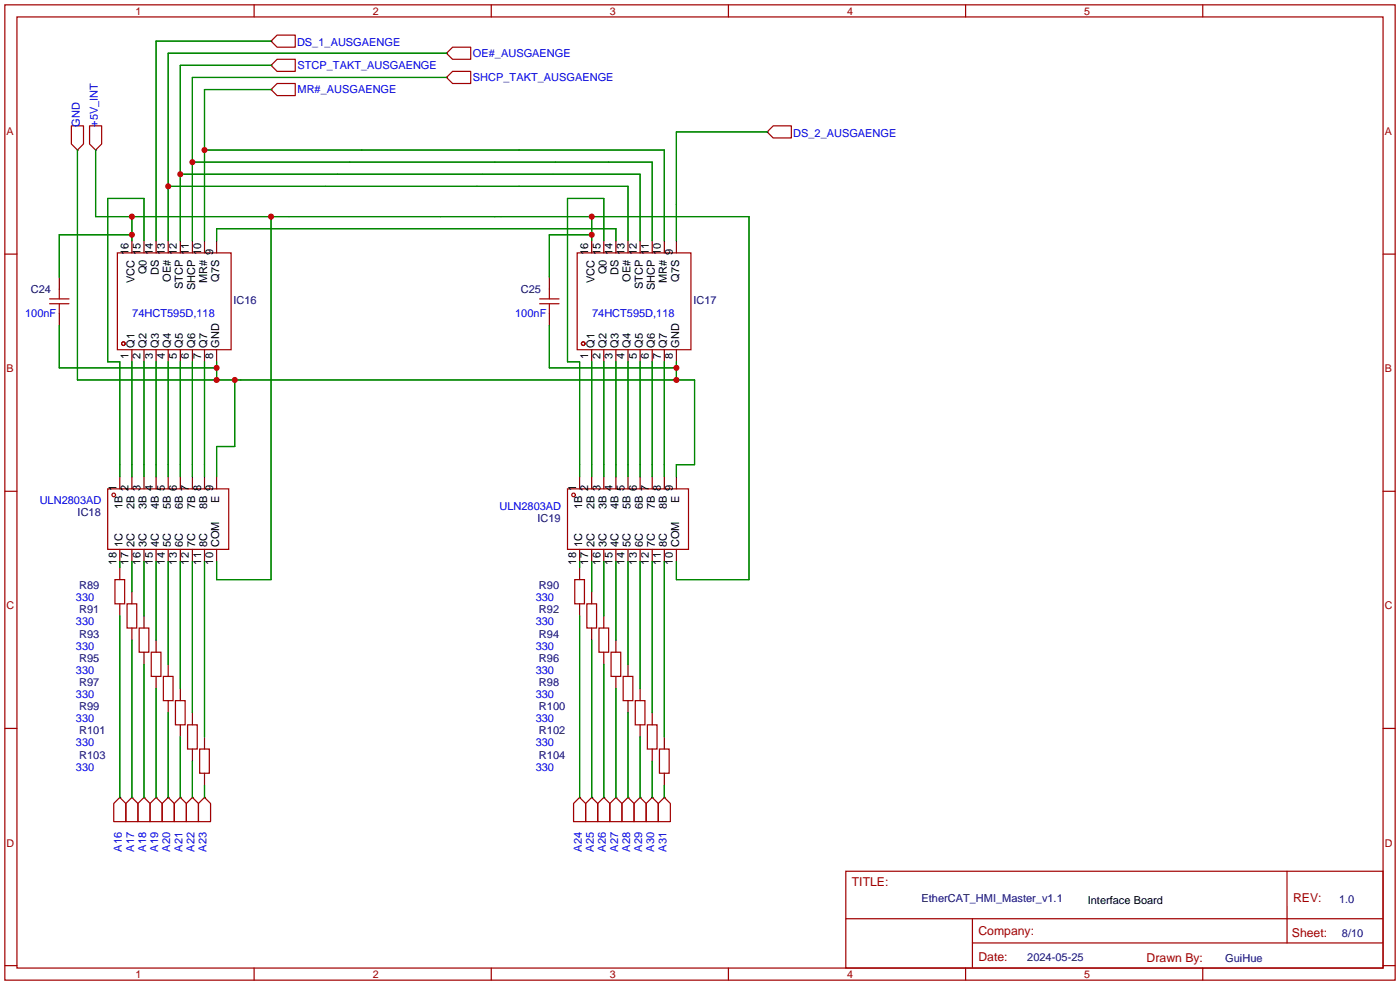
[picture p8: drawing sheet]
<svg xmlns="http://www.w3.org/2000/svg" width="294mm" height="207mm" viewBox="0 0 294 207" stroke-linecap="round" stroke-linejoin="round" font-family="sans-serif">
<g fill="none" stroke="#a10000" stroke-width=".25">
<path d="M1 1h291.9v204.7h-291.9zM3.6 3.6h286.7v199.6h-286.7zM53.3 1v2.6M56.9 13.7l1.3-1.3h3.8v2.6h-3.8zM58.2 7.4h3.8v2.5h-3.8l-1.3-1.3zM58.2 17.5h3.8v2.6h-3.8l-1.3-1.3zM93.7 11.2l1.3-1.3h3.8v2.5h-3.8zM93.7 16.3l1.3-1.3h3.8v2.5h-3.8zM103.1 1v2.6M152.9 1v2.6M202.7 1v2.6M252.5 1v2.6"/>
<path d="M15 26.4h2.5v3.8l-1.2 1.3-1.3-1.3zM18.8 26.4h2.5v3.8l-1.2 1.3-1.3-1.3zM162.3 26.4h3.8v2.6h-3.8l-1.3-1.3zM1 53.3h2.6M24.6 53.1h23.9v20.3h-23.9zM121.2 53.1h23.8v20.3h-23.8zM290.3 53.3h2.6M10.4 62.7h4.1M10.4 63.8h4.1M12.4 60.7v2M12.4 63.8v2M113.3 62.7h4"/>
<path d="M113.3 63.8h4M115.3 60.7v2M115.3 63.8v2M1 103.1h2.6M22.6 102.6h25.4v12.7h-25.4zM119.1 102.6h25.4v12.7h-25.4zM290.3 103.1h2.6M24.1 121.7h2.1v5h-2.1zM26.7 126.7h2v5.1h-2zM29.2 131.8h2v5.1h-2zM31.7 136.9h2.1v5.1h-2.1zM120.6 121.7h2.1v5h-2.1z"/>
<path d="M123.2 126.7h2v5.1h-2zM125.7 131.8h2.1v5.1h-2.1zM128.3 136.9h2v5.1h-2zM1 152.9h2.6M34.3 142h2v5.1h-2zM36.8 147.1h2.1v5h-2.1zM39.4 152.1h2v5.1h-2zM41.9 157.2h2v5.1h-2zM130.8 142h2v5.1h-2zM133.3 147.1h2.1v5h-2.1zM135.9 152.1h2v5.1h-2zM138.4 157.2h2.1v5.1h-2.1z"/>
<path d="M290.3 152.9h2.6M25.1 167.4l1.3 1.3v3.8h-2.5v-3.8zM26.4 168.7l1.3-1.3 1.3 1.3v3.8h-2.6zM30.2 167.4l1.3 1.3v3.8h-2.5v-3.8zM32.8 167.4l1.2 1.3v3.8h-2.5v-3.8zM35.3 167.4l1.3 1.3v3.8h-2.6v-3.8zM37.8 167.4l1.3 1.3v3.8h-2.5v-3.8zM39.1 168.7l1.3-1.3 1.3 1.3v3.8h-2.6zM42.9 167.4l1.3 1.3v3.8h-2.5v-3.8zM120.4 168.7l1.3-1.3 1.2 1.3v3.8h-2.5zM124.2 167.4l1.3 1.3v3.8h-2.6v-3.8zM125.5 168.7l1.2-1.3 1.3 1.3v3.8h-2.5z"/>
<path d="M128 168.7l1.3-1.3 1.3 1.3v3.8h-2.6zM130.6 168.7l1.2-1.3 1.3 1.3v3.8h-2.5zM133.1 168.7l1.3-1.3 1.2 1.3v3.8h-2.5zM136.9 167.4l1.3 1.3v3.8h-2.6v-3.8zM138.2 168.7l1.2-1.3 1.3 1.3v3.8h-2.5zM177.5 182.9h112.8v20.3h-112.8zM177.6 192.8h112.6M204.1 197.9h86.1M204.1 192.8v10.2M270.2 182.9v15M1 202.7h2.6M53.3 203.2v2.5"/>
<path d="M103.1 203.2v2.5M152.9 203.2v2.5M202.7 203.2v2.5M252.5 203.2v2.5M290.3 202.7h2.6"/>
<circle cx="25.9" cy="72.1" r=".38"/>
<circle cx="122.4" cy="72.1" r=".38"/>
<circle cx="23.9" cy="103.9" r=".38"/>
<circle cx="120.4" cy="103.9" r=".38"/>
</g>
<g fill="none" stroke="#870000" stroke-width=".25">
<path d="M56.9 8.6h.1M56.9 13.7h.1M56.9 18.8h.1M93.7 11.2h.1M93.7 16.3h.1M16.3 31.5h.1M20.1 31.5h.1M161 27.7h.1M12.4 58.2v2.5M27.7 50.5v2.6M30.2 50.5v2.6M32.8 50.5v2.6"/>
<path d="M35.3 50.5v2.6M37.8 50.5v2.6M40.4 50.5v2.6M42.9 50.5v2.6M45.5 50.5v2.6M115.3 58.2v2.5M124.2 50.5v2.6M126.7 50.5v2.6M129.3 50.5v2.6M131.8 50.5v2.6M134.4 50.5v2.6M136.9 50.5v2.6"/>
<path d="M139.4 50.5v2.6M142 50.5v2.6M12.4 65.8v2.5M27.7 73.4v2.5M30.2 73.4v2.5M32.8 73.4v2.5M35.3 73.4v2.5M37.8 73.4v2.5M40.4 73.4v2.5M42.9 73.4v2.5M45.5 73.4v2.5M115.3 65.8v2.5"/>
<path d="M124.2 73.4v2.5M126.7 73.4v2.5M129.3 73.4v2.5M131.8 73.4v2.5M134.4 73.4v2.5M136.9 73.4v2.5M139.4 73.4v2.5M142 73.4v2.5M25.1 100.1v2.5M25.1 115.3v2.6M25.1 119.1v2.6M27.7 100.1v2.5"/>
<path d="M27.7 115.3v2.6M30.2 100.1v2.5M30.2 115.3v2.6M32.8 100.1v2.5M32.8 115.3v2.6M35.3 100.1v2.5M35.3 115.3v2.6M37.8 100.1v2.5M37.8 115.3v2.6M40.4 100.1v2.5M40.4 115.3v2.6M42.9 100.1v2.5"/>
<path d="M42.9 115.3v2.6M45.5 100.1v2.5M45.5 115.3v2.6M121.7 100.1v2.5M121.7 115.3v2.6M121.7 119.1v2.6M124.2 100.1v2.5M124.2 115.3v2.6M126.7 100.1v2.5M126.7 115.3v2.6M129.3 100.1v2.5M129.3 115.3v2.6"/>
<path d="M131.8 100.1v2.5M131.8 115.3v2.6M134.4 100.1v2.5M134.4 115.3v2.6M136.9 100.1v2.5M136.9 115.3v2.6M139.4 100.1v2.5M139.4 115.3v2.6M142 100.1v2.5M142 115.3v2.6M25.1 126.7v2.6M27.7 124.2v2.5"/>
<path d="M27.7 131.8v2.6M30.2 129.3v2.5M30.2 136.9v2.5M32.8 134.4v2.5M35.3 139.4v2.6M121.7 126.7v2.6M124.2 124.2v2.5M124.2 131.8v2.6M126.7 129.3v2.5M126.7 136.9v2.5M129.3 134.4v2.5M131.8 139.4v2.6"/>
<path d="M32.8 142v2.5M35.3 147.1v2.5M37.8 144.5v2.6M37.8 152.1v2.6M40.4 149.6v2.5M40.4 157.2v2.6M42.9 154.7v2.5M129.3 142v2.5M131.8 147.1v2.5M134.4 144.5v2.6M134.4 152.1v2.6M136.9 149.6v2.5"/>
<path d="M136.9 157.2v2.6M139.4 154.7v2.5M25.1 167.4h.1M27.7 167.4h.1M30.2 167.4h.1M32.8 167.4h.1M35.3 167.4h.1M37.8 167.4h.1M40.4 167.4h.1M42.9 167.4h.1M42.9 162.3v2.5M121.7 167.4h.1"/>
<path d="M124.2 167.4h.1M126.7 167.4h.1M129.3 167.4h.1M131.8 167.4h.1M134.4 167.4h.1M136.9 167.4h.1M139.4 167.4h.1M139.4 162.3v2.5"/>
</g>
<g fill="none" stroke="#008700" stroke-width=".25">
<path d="M56.9 8.6h-24.1v41.9M56.9 18.8h-14v31.7M56.9 13.7h-19.1v36.8M93.7 16.3h-53.3v34.2M93.7 11.2h-58.4v39.3M16.3 31.5v48.3h129.5v17.7h-3.8v2.6M20.1 31.5v14h137.1v76.2h-15.2v-3.8M35.3 39.1h96.5v11.4M37.8 36.6h96.6v13.9M40.4 34h96.5v16.5M42.9 31.5h96.5v19M161 27.7h-19v22.8"/>
<path d="M27.7 45.5v5M27.7 49.3h-15.3v8.9M30.2 50.5v-8.8h-7.6v34.2h2.5v24.2M45.5 50.5v-2.5h83.8v2.5M56.9 45.5v76.2h-11.4v-3.8M124.2 49.3h-8.9v8.9M124.2 45.5v5M126.7 50.5v-8.8h-7.6v34.2h2.6v24.2M12.4 68.3v8.9h33.1M27.7 75.9v24.2M30.2 75.9v24.2M32.8 75.9v24.2"/>
<path d="M35.3 75.9v24.2M37.8 75.9v24.2M40.4 75.9v24.2M42.9 75.9v24.2M45.5 75.9v3.9M49.3 79.8v13.9h-3.8v6.4M115.3 68.3v8.9h26.7M124.2 75.9v24.2M126.7 75.9v24.2M129.3 75.9v24.2M131.8 75.9v24.2M134.4 75.9v24.2"/>
<path d="M136.9 75.9v24.2M139.4 75.9v24.2M142 75.9v3.9M25.1 117.9v1.2M27.7 117.9v6.3M30.2 117.9v11.4M32.8 117.9v16.5M35.3 117.9v21.5M37.8 117.9v26.6M40.4 117.9v31.7M42.9 117.9v36.8M121.7 117.9v1.2"/>
<path d="M124.2 117.9v6.3M126.7 117.9v11.4M129.3 117.9v16.5M131.8 117.9v21.5M134.4 117.9v26.6M136.9 117.9v31.7M139.4 117.9v36.8M25.1 129.3v38.1M27.7 134.4v33M30.2 139.4v28M121.7 129.3v38.1M124.2 134.4v33"/>
<path d="M126.7 139.4v28M32.8 144.5v22.9M35.3 149.6v17.8M37.8 154.7v12.7M40.4 159.8v7.6M129.3 144.5v22.9M131.8 149.6v17.8M134.4 154.7v12.7M136.9 159.8v7.6M42.9 164.8v2.6M139.4 164.8v2.6"/>
</g>
<g fill="#c00">
<circle cx="27.7" cy="49.3" r=".63"/>
<circle cx="27.7" cy="45.5" r=".63"/>
<circle cx="56.9" cy="45.5" r=".63"/>
<circle cx="124.2" cy="45.5" r=".63"/>
<circle cx="124.2" cy="49.3" r=".63"/>
<circle cx="49.3" cy="79.8" r=".63"/>
<circle cx="142" cy="79.8" r=".63"/>
<circle cx="45.5" cy="79.8" r=".63"/>
<circle cx="45.5" cy="77.2" r=".63"/>
<circle cx="142" cy="77.2" r=".63"/>
<circle cx="35.3" cy="39.1" r=".63"/>
<circle cx="37.8" cy="36.6" r=".63"/>
<circle cx="40.4" cy="34" r=".63"/>
<circle cx="42.9" cy="31.5" r=".63"/>
</g>
<g font-size="2.6" fill="#a00000">
<text x="178.8" y="186.1">TITLE:</text>
<text x="271.4" y="189.4">REV:</text>
<text x="205.4" y="196.3">Company:</text>
<text x="271.2" y="196.7">Sheet:</text>
<text x="205.4" y="201.8">Date:</text>
<text x="240.7" y="201.9">Drawn By:</text>
</g>
<g font-size="2.3" fill="#00f">
<text x="62.4" y="9.7">DS_1_AUSGAENGE</text>
<text x="99.3" y="11.9">OE#_AUSGAENGE</text>
<text x="62.5" y="14.4">STCP_TAKT_AUSGAENGE</text>
<text x="99.3" y="17">SHCP_TAKT_AUSGAENGE</text>
<text x="62.5" y="19.5">MR#_AUSGAENGE</text>
<text x="16.7" y="26.6" transform="rotate(-90 16.7 26.6)">GND</text>
<text x="20.5" y="26.6" transform="rotate(-90 20.5 26.6)">+5V_INT</text>
<text x="166.5" y="28.7">DS_2_AUSGAENGE</text>
<text x="5.3" y="66.5">100nF</text>
<text x="27.8" y="66.5">74HCT595D,118</text>
<text x="108.1" y="66.5">100nF</text>
<text x="124.3" y="66.5">74HCT595D,118</text>
<text x="8.3" y="105.9">ULN2803AD</text>
<text x="104.9" y="107.1">ULN2803AD</text>
<text x="15.9" y="131.3">330</text>
<text x="15.9" y="126.2">330</text>
<text x="112.5" y="131.3">330</text>
<text x="112.5" y="126.2">330</text>
<text x="15.9" y="136.4">330</text>
<text x="112.5" y="136.4">330</text>
<text x="15.9" y="141.4">330</text>
<text x="112.5" y="141.4">330</text>
<text x="15.9" y="146.5">330</text>
<text x="112.5" y="146.5">330</text>
<text x="15.9" y="151.6">330</text>
<text x="112.5" y="151.6">330</text>
<text x="15.9" y="161.8">330</text>
<text x="15.9" y="156.7">330</text>
<text x="112.5" y="161.8">330</text>
<text x="112.5" y="156.7">330</text>
<text x="25.6" y="178.8" transform="rotate(-90 25.6 178.8)">A16</text>
<text x="28.1" y="178.8" transform="rotate(-90 28.1 178.8)">A17</text>
<text x="30.7" y="178.8" transform="rotate(-90 30.7 178.8)">A18</text>
<text x="33.2" y="178.8" transform="rotate(-90 33.2 178.8)">A19</text>
<text x="35.8" y="178.8" transform="rotate(-90 35.8 178.8)">A20</text>
<text x="38.3" y="178.8" transform="rotate(-90 38.3 178.8)">A21</text>
<text x="40.8" y="178.8" transform="rotate(-90 40.8 178.8)">A22</text>
<text x="43.4" y="178.8" transform="rotate(-90 43.4 178.8)">A23</text>
<text x="122.1" y="178.8" transform="rotate(-90 122.1 178.8)">A24</text>
<text x="124.7" y="178.8" transform="rotate(-90 124.7 178.8)">A25</text>
<text x="127.2" y="178.8" transform="rotate(-90 127.2 178.8)">A26</text>
<text x="129.7" y="178.8" transform="rotate(-90 129.7 178.8)">A27</text>
<text x="132.3" y="178.8" transform="rotate(-90 132.3 178.8)">A28</text>
<text x="134.8" y="178.8" transform="rotate(-90 134.8 178.8)">A29</text>
<text x="137.4" y="178.8" transform="rotate(-90 137.4 178.8)">A30</text>
<text x="139.9" y="178.8" transform="rotate(-90 139.9 178.8)">A31</text>
</g>
<g font-size="2.3">
<text x="27" y="53.4" transform="rotate(-90 27 53.4)">16</text>
<text x="29.5" y="53.4" transform="rotate(-90 29.5 53.4)">15</text>
<text x="32" y="53.4" transform="rotate(-90 32 53.4)">14</text>
<text x="34.6" y="53.4" transform="rotate(-90 34.6 53.4)">13</text>
<text x="37.1" y="53.4" transform="rotate(-90 37.1 53.4)">12</text>
<text x="39.7" y="53.4" transform="rotate(-90 39.7 53.4)">11</text>
<text x="42.2" y="53.4" transform="rotate(-90 42.2 53.4)">10</text>
<text x="44.7" y="53.4" transform="rotate(-90 44.7 53.4)">9</text>
<text x="123.5" y="53.4" transform="rotate(-90 123.5 53.4)">16</text>
<text x="126" y="53.4" transform="rotate(-90 126 53.4)">15</text>
<text x="128.6" y="53.4" transform="rotate(-90 128.6 53.4)">14</text>
<text x="131.1" y="53.4" transform="rotate(-90 131.1 53.4)">13</text>
<text x="133.6" y="53.4" transform="rotate(-90 133.6 53.4)">12</text>
<text x="136.2" y="53.4" transform="rotate(-90 136.2 53.4)">11</text>
<text x="138.7" y="53.4" transform="rotate(-90 138.7 53.4)">10</text>
<text x="141.3" y="53.4" transform="rotate(-90 141.3 53.4)">9</text>
<text x="28.2" y="59.4" transform="rotate(-90 28.2 59.4)">VCC</text>
<text x="30.8" y="57.6" transform="rotate(-90 30.8 57.6)">Q0</text>
<text x="33.3" y="57.7" transform="rotate(-90 33.3 57.7)">DS</text>
<text x="35.9" y="59.1" transform="rotate(-90 35.9 59.1)">OE#</text>
<text x="43.5" y="59.4" transform="rotate(-90 43.5 59.4)">MR#</text>
<text x="46" y="59.1" transform="rotate(-90 46 59.1)">Q7S</text>
<text x="124.8" y="59.4" transform="rotate(-90 124.8 59.4)">VCC</text>
<text x="127.3" y="57.6" transform="rotate(-90 127.3 57.6)">Q0</text>
<text x="129.8" y="57.7" transform="rotate(-90 129.8 57.7)">DS</text>
<text x="132.4" y="59.1" transform="rotate(-90 132.4 59.1)">OE#</text>
<text x="140" y="59.4" transform="rotate(-90 140 59.4)">MR#</text>
<text x="142.5" y="59.1" transform="rotate(-90 142.5 59.1)">Q7S</text>
<text x="38.4" y="60.7" transform="rotate(-90 38.4 60.7)">STCP</text>
<text x="40.9" y="60.9" transform="rotate(-90 40.9 60.9)">SHCP</text>
<text x="134.9" y="60.7" transform="rotate(-90 134.9 60.7)">STCP</text>
<text x="137.5" y="60.9" transform="rotate(-90 137.5 60.9)">SHCP</text>
<text x="27" y="75.3" transform="rotate(-90 27 75.3)">1</text>
<text x="28.2" y="73" transform="rotate(-90 28.2 73)">Q1</text>
<text x="29.5" y="75.3" transform="rotate(-90 29.5 75.3)">2</text>
<text x="30.8" y="73" transform="rotate(-90 30.8 73)">Q2</text>
<text x="32" y="75.3" transform="rotate(-90 32 75.3)">3</text>
<text x="33.3" y="73" transform="rotate(-90 33.3 73)">Q3</text>
<text x="34.6" y="75.3" transform="rotate(-90 34.6 75.3)">4</text>
<text x="35.9" y="73" transform="rotate(-90 35.9 73)">Q4</text>
<text x="37.1" y="75.3" transform="rotate(-90 37.1 75.3)">5</text>
<text x="38.4" y="73" transform="rotate(-90 38.4 73)">Q5</text>
<text x="39.7" y="75.3" transform="rotate(-90 39.7 75.3)">6</text>
<text x="40.9" y="73" transform="rotate(-90 40.9 73)">Q6</text>
<text x="42.2" y="75.3" transform="rotate(-90 42.2 75.3)">7</text>
<text x="43.5" y="73" transform="rotate(-90 43.5 73)">Q7</text>
<text x="44.7" y="75.3" transform="rotate(-90 44.7 75.3)">8</text>
<text x="46" y="73" transform="rotate(-90 46 73)">GND</text>
<text x="123.5" y="75.3" transform="rotate(-90 123.5 75.3)">1</text>
<text x="124.8" y="73" transform="rotate(-90 124.8 73)">Q1</text>
<text x="126" y="75.3" transform="rotate(-90 126 75.3)">2</text>
<text x="127.3" y="73" transform="rotate(-90 127.3 73)">Q2</text>
<text x="128.6" y="75.3" transform="rotate(-90 128.6 75.3)">3</text>
<text x="129.8" y="73" transform="rotate(-90 129.8 73)">Q3</text>
<text x="131.1" y="75.3" transform="rotate(-90 131.1 75.3)">4</text>
<text x="132.4" y="73" transform="rotate(-90 132.4 73)">Q4</text>
<text x="133.6" y="75.3" transform="rotate(-90 133.6 75.3)">5</text>
<text x="134.9" y="73" transform="rotate(-90 134.9 73)">Q5</text>
<text x="136.2" y="75.3" transform="rotate(-90 136.2 75.3)">6</text>
<text x="137.5" y="73" transform="rotate(-90 137.5 73)">Q6</text>
<text x="138.7" y="75.3" transform="rotate(-90 138.7 75.3)">7</text>
<text x="140" y="73" transform="rotate(-90 140 73)">Q7</text>
<text x="141.3" y="75.3" transform="rotate(-90 141.3 75.3)">8</text>
<text x="142.5" y="73" transform="rotate(-90 142.5 73)">GND</text>
<text x="24.4" y="103" transform="rotate(-90 24.4 103)">1</text>
<text x="25.7" y="106.9" transform="rotate(-90 25.7 106.9)">1B</text>
<text x="27" y="103" transform="rotate(-90 27 103)">2</text>
<text x="28.2" y="106.9" transform="rotate(-90 28.2 106.9)">2B</text>
<text x="29.5" y="103" transform="rotate(-90 29.5 103)">3</text>
<text x="30.8" y="106.9" transform="rotate(-90 30.8 106.9)">3B</text>
<text x="32" y="103" transform="rotate(-90 32 103)">4</text>
<text x="33.3" y="106.9" transform="rotate(-90 33.3 106.9)">4B</text>
<text x="34.6" y="103" transform="rotate(-90 34.6 103)">5</text>
<text x="35.9" y="106.9" transform="rotate(-90 35.9 106.9)">5B</text>
<text x="37.1" y="103" transform="rotate(-90 37.1 103)">6</text>
<text x="38.4" y="106.9" transform="rotate(-90 38.4 106.9)">6B</text>
<text x="39.7" y="103" transform="rotate(-90 39.7 103)">7</text>
<text x="40.9" y="106.9" transform="rotate(-90 40.9 106.9)">7B</text>
<text x="42.2" y="103" transform="rotate(-90 42.2 103)">8</text>
<text x="43.5" y="106.9" transform="rotate(-90 43.5 106.9)">8B</text>
<text x="44.7" y="103" transform="rotate(-90 44.7 103)">9</text>
<text x="46" y="105.6" transform="rotate(-90 46 105.6)">E</text>
<text x="120.9" y="103" transform="rotate(-90 120.9 103)">1</text>
<text x="122.2" y="106.9" transform="rotate(-90 122.2 106.9)">1B</text>
<text x="123.5" y="103" transform="rotate(-90 123.5 103)">2</text>
<text x="124.8" y="106.9" transform="rotate(-90 124.8 106.9)">2B</text>
<text x="126" y="103" transform="rotate(-90 126 103)">3</text>
<text x="127.3" y="106.9" transform="rotate(-90 127.3 106.9)">3B</text>
<text x="128.6" y="103" transform="rotate(-90 128.6 103)">4</text>
<text x="129.8" y="106.9" transform="rotate(-90 129.8 106.9)">4B</text>
<text x="131.1" y="103" transform="rotate(-90 131.1 103)">5</text>
<text x="132.4" y="106.9" transform="rotate(-90 132.4 106.9)">5B</text>
<text x="133.6" y="103" transform="rotate(-90 133.6 103)">6</text>
<text x="134.9" y="106.9" transform="rotate(-90 134.9 106.9)">6B</text>
<text x="136.2" y="103" transform="rotate(-90 136.2 103)">7</text>
<text x="137.5" y="106.9" transform="rotate(-90 137.5 106.9)">7B</text>
<text x="138.7" y="103" transform="rotate(-90 138.7 103)">8</text>
<text x="140" y="106.9" transform="rotate(-90 140 106.9)">8B</text>
<text x="141.3" y="103" transform="rotate(-90 141.3 103)">9</text>
<text x="142.5" y="105.6" transform="rotate(-90 142.5 105.6)">E</text>
<text x="24.4" y="118.5" transform="rotate(-90 24.4 118.5)">18</text>
<text x="25.7" y="114.9" transform="rotate(-90 25.7 114.9)">1C</text>
<text x="27" y="118.5" transform="rotate(-90 27 118.5)">17</text>
<text x="28.2" y="114.9" transform="rotate(-90 28.2 114.9)">2C</text>
<text x="29.5" y="118.5" transform="rotate(-90 29.5 118.5)">16</text>
<text x="30.8" y="114.9" transform="rotate(-90 30.8 114.9)">3C</text>
<text x="32" y="118.5" transform="rotate(-90 32 118.5)">15</text>
<text x="33.3" y="114.9" transform="rotate(-90 33.3 114.9)">4C</text>
<text x="34.6" y="118.5" transform="rotate(-90 34.6 118.5)">14</text>
<text x="35.9" y="114.9" transform="rotate(-90 35.9 114.9)">5C</text>
<text x="37.1" y="118.5" transform="rotate(-90 37.1 118.5)">13</text>
<text x="38.4" y="114.9" transform="rotate(-90 38.4 114.9)">6C</text>
<text x="39.7" y="118.5" transform="rotate(-90 39.7 118.5)">12</text>
<text x="40.9" y="114.9" transform="rotate(-90 40.9 114.9)">7C</text>
<text x="42.2" y="118.5" transform="rotate(-90 42.2 118.5)">11</text>
<text x="43.5" y="114.9" transform="rotate(-90 43.5 114.9)">8C</text>
<text x="44.7" y="118.5" transform="rotate(-90 44.7 118.5)">10</text>
<text x="46" y="114.9" transform="rotate(-90 46 114.9)">COM</text>
<text x="120.9" y="118.5" transform="rotate(-90 120.9 118.5)">18</text>
<text x="122.2" y="114.9" transform="rotate(-90 122.2 114.9)">1C</text>
<text x="123.5" y="118.5" transform="rotate(-90 123.5 118.5)">17</text>
<text x="124.8" y="114.9" transform="rotate(-90 124.8 114.9)">2C</text>
<text x="126" y="118.5" transform="rotate(-90 126 118.5)">16</text>
<text x="127.3" y="114.9" transform="rotate(-90 127.3 114.9)">3C</text>
<text x="128.6" y="118.5" transform="rotate(-90 128.6 118.5)">15</text>
<text x="129.8" y="114.9" transform="rotate(-90 129.8 114.9)">4C</text>
<text x="131.1" y="118.5" transform="rotate(-90 131.1 118.5)">14</text>
<text x="132.4" y="114.9" transform="rotate(-90 132.4 114.9)">5C</text>
<text x="133.6" y="118.5" transform="rotate(-90 133.6 118.5)">13</text>
<text x="134.9" y="114.9" transform="rotate(-90 134.9 114.9)">6C</text>
<text x="136.2" y="118.5" transform="rotate(-90 136.2 118.5)">12</text>
<text x="137.5" y="114.9" transform="rotate(-90 137.5 114.9)">7C</text>
<text x="138.7" y="118.5" transform="rotate(-90 138.7 118.5)">11</text>
<text x="140" y="114.9" transform="rotate(-90 140 114.9)">8C</text>
<text x="141.3" y="118.5" transform="rotate(-90 141.3 118.5)">10</text>
<text x="142.5" y="114.9" transform="rotate(-90 142.5 114.9)">COM</text>
<text x="228.3" y="189.8">Interface Board</text>
</g>
<g font-size="2.3" fill="#000080">
<text x="6.5" y="61.4">C24</text>
<text x="49" y="63.9">IC16</text>
<text x="109.3" y="61.4">C25</text>
<text x="145.5" y="63.9">IC17</text>
<text x="16.3" y="108.4">IC18</text>
<text x="112.8" y="109.7">IC19</text>
<text x="16.6" y="123.6">R89</text>
<text x="113.1" y="123.6">R90</text>
<text x="16.6" y="128.7">R91</text>
<text x="113.1" y="128.7">R92</text>
<text x="16.6" y="133.8">R93</text>
<text x="113.1" y="133.8">R94</text>
<text x="16.6" y="144">R97</text>
<text x="16.6" y="138.9">R95</text>
<text x="113.1" y="144">R98</text>
<text x="113.1" y="138.9">R96</text>
<text x="16.6" y="149.1">R99</text>
<text x="113.1" y="149.1">R100</text>
<text x="16.6" y="154.1">R101</text>
<text x="113.1" y="154.1">R102</text>
<text x="16.6" y="159.2">R103</text>
<text x="113.1" y="159.2">R104</text>
<text x="193.5" y="189.4">EtherCAT_HMI_Master_v1.1</text>
<text x="281.1" y="189.5">1.0</text>
<text x="281.7" y="196.6">8/10</text>
<text x="215.6" y="201.7">2024-05-25</text>
<text x="257.2" y="202">GuiHue</text>
</g>
<g font-size="2.2" fill="#a00000">
<text x="28.4" y="3.1">1</text>
<text x="78.2" y="3.1">2</text>
<text x="128" y="3.1">3</text>
<text x="177.8" y="3.1">4</text>
<text x="227.6" y="3.1">5</text>
<text x="1.4" y="28.3">A</text>
<text x="290.7" y="28.3">A</text>
<text x="1.4" y="78.1">B</text>
<text x="290.7" y="78.1">B</text>
<text x="1.4" y="127.9">C</text>
<text x="290.7" y="127.9">C</text>
<text x="1.4" y="177.7">D</text>
<text x="290.7" y="177.7">D</text>
<text x="28.4" y="205.3">1</text>
<text x="78.2" y="205.3">2</text>
<text x="128" y="205.3">3</text>
<text x="177.8" y="205.3">4</text>
<text x="227.6" y="205.3">5</text>
</g>
</svg>
